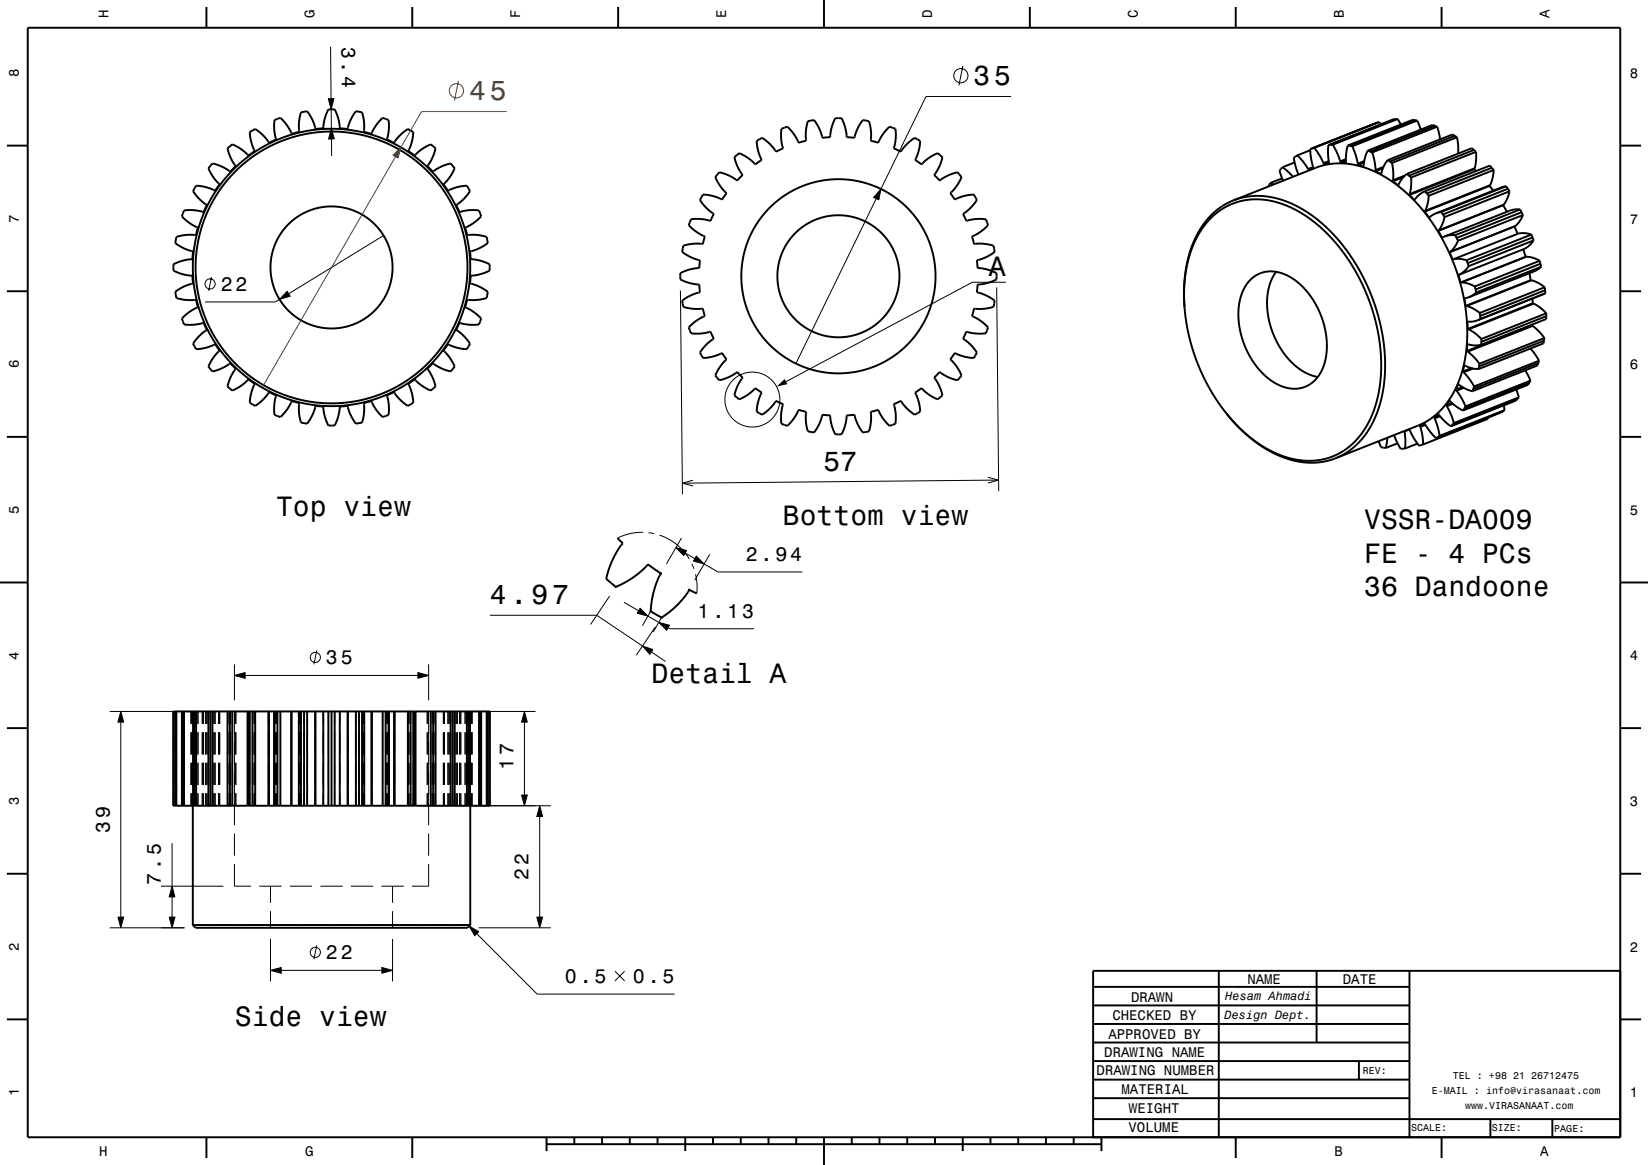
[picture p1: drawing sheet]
<svg xmlns="http://www.w3.org/2000/svg" width="297mm" height="210mm" viewBox="0 0 297 210" stroke-linecap="round" stroke-linejoin="round" font-family="sans-serif">
<g fill="none" stroke="#000" stroke-width=".18">
<path d="M59.2 17.8h1l-.5 1.9zM59.6 8.4l.1 9.4M59.7 19.7v3.4M59.7 23.1l.6 1.9-1.1 .1zM59.7 25l.1 3.1M38.1 49.9l-.5 2.5M50.4 54l-.8 .4h-12.7M51.7 52.5l.6 .9-1.9 .6zM69.1 42.5l-17.1 10.5M122.6 52.4l.4 36.7M179.6 51.8l.4 36.7M115.9 96a9.9 9.9 0 0 0-4.6 1"/>
<path d="M116.9 96l1 .2M118.9 96.5a9.9 9.9 0 0 1 5.3 4.2M122.8 97l-2.7 4.6M127.9 99.9l-2.7 4.7M42.2 119.8v6.4M77.2 119.8v6.4M109.9 107.4l-3.5 5.2M117.3 110.2l-1.5 2.6M118.1 113l-3.4 5.1M119.2 111.3l-1.5 2.6M124.7 101.6l.4 .9M125.3 103.5l.3 1.7v1.8"/>
<path d="M19.8 128.2h49.3M31.3 128.2v2.3M31.3 132v4M31.3 137.5v4M31.6 128.2v2.3M31.6 132v4M31.6 137.5v4M31.7 128.2v2.3M31.7 132v4M31.7 137.5v4M31.8 128.2v2.3M31.8 132v4"/>
<path d="M31.8 137.5v4M32.8 128.2v2.3M32.8 132v4M32.8 137.5v4M33 128.2v2.3M33 132v4M33 137.5v4M33.2 128.2v2.3M33.2 132v4M33.2 137.5v4M34.4 128.2v2.3M34.4 132v4"/>
<path d="M34.4 137.5v4M34.5 128.2v2.3M34.5 132v4M34.5 137.5v4M34.7 128.2v2.3M34.7 132v4M34.7 137.5v4M34.8 128.2v2.3M34.8 132v4M34.8 137.5v4M35.1 128.2v2.3M35.1 132v4"/>
<path d="M35.1 137.5v4M35.3 128.2v2.3M35.3 132v4M35.3 137.5v4M35.4 128.2v2.3M35.4 132v4M35.4 137.5v4M35.7 128.2v2.3M35.7 132v4M35.7 137.5v4M36.5 128.2v2.3M36.5 132v4"/>
<path d="M36.5 137.5v4M36.7 128.2v2.3M36.7 132v4M36.7 137.5v4M37.1 128.2v2.3M37.1 132v4M37.1 137.5v4M37.3 128.2v2.3M37.3 132v4M37.3 137.5v4M37.6 128.2v2.3M37.6 132v4"/>
<path d="M37.6 137.5v4M37.9 128.2v2.3M37.9 132v4M37.9 137.5v4M38.3 128.2v2.3M38.3 132v4M38.3 137.5v4M38.6 128.2v2.3M38.6 132v4M38.6 137.5v4M38.8 128.2v2.3M38.8 132v4"/>
<path d="M38.8 137.5v4M39.4 128.2v2.3M39.4 132v4M39.4 137.5v4M39.6 128.2v2.3M39.6 132v4M39.6 137.5v4M41 128.2v2.3M41 132v4M41 137.5v4M41.3 128.2v2.3M41.3 132v4"/>
<path d="M41.3 137.5v4M41.4 128.2v2.3M41.4 132v4M41.4 137.5v4M41.5 128.2v2.3M41.5 132v4M41.5 137.5v4M41.9 128.2v2.3M41.9 132v4M41.9 137.5v4M42.2 128.2v4M42.2 133.7v4"/>
<path d="M42.2 139.2v4M42.3 128.2v2.3M42.3 132v4M42.3 137.5v4M42.5 128.2v2.3M42.5 132v4M42.5 137.5v4M44.6 128.2v2.3M44.6 132v4M44.6 137.5v4M44.7 128.2v2.3M44.7 132v4"/>
<path d="M44.7 137.5v4M45 128.2v2.3M45 132v4M45 137.5v4M45.5 128.2v2.3M45.5 132v4M45.5 137.5v4M45.8 128.2v2.3M45.8 132v4M45.8 137.5v4M45.9 128.2v2.3M45.9 132v4"/>
<path d="M45.9 137.5v4M46 128.2v2.3M46 132v4M46 137.5v4M48.4 128.2v2.3M48.4 132v4M48.4 137.5v4M48.5 128.2v2.3M48.5 132v4M48.5 137.5v4M49.4 128.2v2.3M49.4 132v4"/>
<path d="M49.4 137.5v4M49.5 128.2v2.3M49.5 132v4M49.5 137.5v4M49.7 128.2v2.3M49.7 132v4M49.7 137.5v4M49.8 128.2v2.3M49.8 132v4M49.8 137.5v4M50 128.2v2.3M50 132v4"/>
<path d="M50 137.5v4M50.5 128.2v2.3M50.5 132v4M50.5 137.5v4M52.5 128.2v2.3M52.5 132v4M52.5 137.5v4M53.9 128.2v2.3M53.9 132v4M53.9 137.5v4M54.2 128.2v2.3M54.2 132v4"/>
<path d="M54.2 137.5v4M54.8 128.2v2.3M54.8 132v4M54.8 137.5v4M55.4 128.2v2.3M55.4 132v4M55.4 137.5v4M56.8 128.2v2.3M56.8 132v4M56.8 137.5v4M58.3 128.2v2.3M58.3 132v4"/>
<path d="M58.3 137.5v4M59.2 128.2v2.3M59.2 132v4M59.2 137.5v4M59.7 128.2v2.3M59.7 132v4M59.7 137.5v4M60.3 128.2v2.3M60.3 132v4M60.3 137.5v4M61.2 128.2v2.3M61.2 132v4"/>
<path d="M61.2 137.5v4M62.7 128.2v2.3M62.7 132v4M62.7 137.5v4M64.1 128.2v2.3M64.1 132v4M64.1 137.5v4M64.7 128.2v2.3M64.7 132v4M64.7 137.5v4M65.2 128.2v2.3M65.2 132v4"/>
<path d="M65.2 137.5v4M65.5 128.2v2.3M65.5 132v4M65.5 137.5v4M65.6 128.2v2.3M65.6 132v4M65.6 137.5v4M66.9 128.2v2.3M66.9 132v4M66.9 137.5v4M67 128.2v2.3M67 132v4"/>
<path d="M67 137.5v4M69 128.2v2.3M69 132v4M69 137.5v4M69.5 128.2v2.3M69.5 132v4M69.5 137.5v4M69.7 128.2v2.3M69.7 132v4M69.7 137.5v4M69.8 128.2v2.3M69.8 132v4"/>
<path d="M69.8 137.5v4M70 128.2v2.3M70 132v4M70 137.5v4M70.1 128.2v2.3M70.1 132v4M70.1 137.5v4M71 128.2v2.3M71 132v4M71 137.5v4M71.1 128.2v2.3M71.1 132v4"/>
<path d="M71.1 137.5v4M73.5 128.2v2.3M73.5 132v4M73.5 137.5v4M73.6 128.2v2.3M73.6 132v4M73.6 137.5v4M73.7 128.2v2.3M73.7 132v4M73.7 137.5v4M74 128.2v2.3M74 132v4"/>
<path d="M74 137.5v4M74.5 128.2v2.3M74.5 132v4M74.5 137.5v4M74.7 128.2v2.3M74.7 132v4M74.7 137.5v4M74.9 128.2v2.3M74.9 132v4M74.9 137.5v4M77 128.2v2.3M77 132v4"/>
<path d="M77 137.5v4M77.2 128.2v2.3M77.2 132v4M77.2 137.5v4M77.2 128.2v4M77.2 133.7v4M77.2 139.2v4M77.6 128.2v2.3M77.6 132v4M77.6 137.5v4M78 128.2v2.3M78 132v4"/>
<path d="M78 137.5v4M78.1 128.2v2.3M78.1 132v4M78.1 137.5v4M78.2 132v4M78.2 137.5v4M78.3 128.2h-.1v2.3M78.4 128.2h.1v2.3M78.5 132v4M78.5 137.5v4M79.9 128.2v2.3M79.9 132v4"/>
<path d="M79.9 137.5v4M80.1 128.2v2.3M80.1 132v4M80.1 137.5v4M80.7 128.2v2.3M80.7 132v4M80.7 137.5v4M80.9 128.2v2.3M80.9 132v4M80.9 137.5v4M81.2 128.2v2.3M81.2 132v4"/>
<path d="M81.2 137.5v4M81.6 132v4M81.6 137.5v4M81.7 128.2h-.1v2.3M81.8 128.2h.1v2.3M81.9 132v4M81.9 137.5v4M82.2 128.2v2.3M82.2 132v4M82.2 137.5v4M82.4 128.2v2.3M82.4 132v4"/>
<path d="M82.4 137.5v4M82.8 128.2v2.3M82.8 132v4M82.8 137.5v4M83 128.2v2.3M83 132v4M83 137.5v4M83.8 128.2v2.3M83.8 132v4M83.8 137.5v4M84.1 128.2v2.3M84.1 132v4"/>
<path d="M84.1 137.5v4M84.2 128.2v2.3M84.2 132v4M84.2 137.5v4M84.4 132v4M84.4 137.5v4M84.5 128.2h-.1v2.3M84.6 128.2h.1v2.3M84.7 132v4M84.7 137.5v4M84.8 128.2v2.3M84.8 132v4"/>
<path d="M84.8 137.5v4M84.9 128.2v2.3M84.9 132v4M84.9 137.5v4M85.1 128.2v2.3M85.1 132v4M85.1 137.5v4M86.1 128.2h10.4M86.3 128.2v2.3M86.3 132v4M86.3 137.5v4M86.5 128.2v2.3"/>
<path d="M86.5 132v4M86.5 137.5v4M86.7 128.2v2.3M86.7 132v4M86.7 137.5v4M87.7 128.2v2.3M87.7 132v4M87.7 137.5v4M87.8 128.2v2.3M87.8 132v4M87.8 137.5v4M87.9 128.2v2.3"/>
<path d="M87.9 132v4M87.9 137.5v4M88.2 128.2v2.3M88.2 132v4M88.2 137.5v4M29 159.7h11.2M31.3 143v2.2M31.6 143v2.2M31.7 143v2.2M31.8 143v2.2M32.8 143v2.2M33 143v2.2"/>
<path d="M33.2 143v2.2M34.4 143v2.2M34.5 143v2.2M34.7 143v2.2M34.8 143v2.2M35.1 143v2.2M35.3 143v2.2M35.4 143v2.2M35.7 143v2.2M36.5 143v2.2M36.7 143v2.2M37.1 143v2.2"/>
<path d="M37.3 143v2.2M37.6 143v2.2M37.9 143v2.2M38.3 143v2.2M38.6 143v2.2M38.8 143v2.2M39.4 143v2.2M39.6 143v2.2M41 143v2.2M41.3 143v2.2M41.4 143v2.2M41.5 143v2.2"/>
<path d="M41.9 143v2.2M42.2 144.7v4M42.2 150.2v4M42.2 155.7v4h3M42.3 143v2.2M42.5 143v2.2M44.6 143v2.2M44.7 143v2.2M45 143v2.2M45.5 143v2.2M45.8 143v2.2M45.9 143v2.2"/>
<path d="M46 143v2.2M46.7 159.7h4M48.4 143v2.2M48.5 143v2.2M48.7 159.7v3M49.4 143v2.2M49.5 143v2.2M49.7 143v2.2M49.8 143v2.2M50 143v2.2M50.5 143v2.2M52.2 159.7h4"/>
<path d="M52.5 143v2.2M53.9 143v2.2M54.2 143v2.2M54.8 143v2.2M55.4 143v2.2M56.8 143v2.2M57.7 159.7h4M58.3 143v2.2M59.2 143v2.2M59.7 143v2.2M60.3 143v2.2M61.2 143v2.2"/>
<path d="M62.7 143v2.2M63.2 159.7h4M64.1 143v2.2M64.7 143v2.2M65.2 143v2.2M65.5 143v2.2M65.6 143v2.2M66.9 143v2.2M67 143v2.2M68.7 159.7h4M69 143v2.2M69.5 143v2.2"/>
<path d="M69.7 143v2.2M69.8 143v2.2M70 143v2.2M70.1 143v2.2M70.7 159.7v3M71 143v2.2M71.1 143v2.2M73.5 143v2.2M73.6 143v2.2M73.7 143v2.2M74 143v2.2M74.5 143v2.2"/>
<path d="M74.7 143v2.2M74.9 143v2.2M75.5 145.2h23.8M77 143v2.2M77.2 143v2.2M77.2 144.7v4M77.2 150.2v4M77.2 155.7v4h-3M77.6 143v2.2M78 143v2.2M78.1 143v2.2M78.2 143v2.2"/>
<path d="M78.5 143v2.2M79.9 143v2.2M80.1 143v2.2M80.7 143v2.2M80.9 143v2.2M81.2 143v2.2M81.6 143v2.2M81.9 143v2.2M82.2 143v2.2M82.4 143v2.2M82.8 143v2.2M83 143v2.2"/>
<path d="M83.8 143v2.2M84.1 143v2.2M84.2 143v2.2M84.4 143v2.2M84.7 143v2.2M84.8 143v2.2M84.9 143v2.2M85.1 143v2.2M86.3 143v2.2M86.5 143v2.2M86.7 143v2.2M87.7 143v2.2"/>
<path d="M87.8 143v2.2M87.9 143v2.2M88.2 143v2.2M19.8 167.2h13.4M34.7 166.7h2.3M38.5 166.7h4M44 166.7h4M48.7 164.2v3M48.7 169.2v7.7M49.5 166.7h4M55 166.7h4M60.5 166.7h4"/>
<path d="M66 166.7h4M70.7 164.2v3M70.7 169.2v7.7M71.5 166.7h4M77 166.7h4M82.5 166.7h2.2M86.2 167.2h13.1"/>
<circle cx="37.9" cy="51.2" r=".92"/>
<circle cx="135.6" cy="72" r="5"/>
</g>
<g fill="none" stroke="#000" stroke-width=".35">
<path d="M5 5h287v200h-287zM37.2 1.3v3.7M74.3 1.3v3.7M111.4 1.3v3.7M148.5 0v5M185.6 1.3v3.7M222.7 1.3v3.7M259.8 1.3v3.7M1.2 26.3h3.8M38.3 29.5l1.7 .5 1.5 1 1-1.1-.7-1-.6-1.4-.2-.8 .4-.3 .5-.4 .5 .3 1.3 .7 1 1.1 1.2-.9-.6-1.7-.3-1.7 1-.5 1.4 1.1 1.1 1.4 1.3-.7-.4-1.5 .1-2 1-.4 1.2 1.4 .8 1.5 1.4-.3v-1.8l.3-1.8 1.2-.1 .9 1.5 .5 1.7 1.5-.2 .2-1.8 .7-1.6h1.1l.7 1.7 .2 1.7 1.5 .2 .5-1.8 .9-1.4 1.1 .1 .4 2.1-.1 1.5 1.4 .3 .9-1.6 1.2-1.3 1 .4 .1 1.8-.4 1.7 1.3 .7 1-1.3 1.5-1.2 1 .5-.3 1.8-.6 1.6 1.1 .9 1.4-1.3 1.5-.8 .9 .7-.6 1.8-.9 1.4 1 1.1 1.1-.8 1.4-.5 .7-.2 .4 .4 .3 .4-.2 .5-.9 1.5-.9 .9 .8 1.2 1.7-.7 1.7-.2 .6 1-1.1 1.4-1.4 1 .6 1.4 1.8-.4h1.7l.4 1.1-1.3 1.2-1.6 .8 .4 1.4h1.8l1.7 .3 .2 1.1-1.5 1-1.7 .5 .1 1.4 1.8 .3 1.6 .6v1.2l-1.6 .6-1.8 .3-.1 1.4 1.7 .6 1.5 .9-.2 1.1-1.8 .4-1.7-.1-.4 1.4 1.6 .9 1.3 1.1-.4 1.1h-1.8l-1.7-.3-.6 1.3 1.2 .9 1.3 1.6-.6 .9-1.8-.2-1.6-.7-.8 1.2 1.2 1.4 .8 1.5-.7 .9-1.7-.6-1.5-.9-1 1 .7 1.1 .6 1.4 .2 .7-.4 .3-.5 .4-.5-.2-1.5-1-.9-.8-1.1 .8 .6 1.7 .3 1.7-1 .6-1.6-1.3-.9-1.2-1.3 .6 .4 1.7-.1 1.8-1 .4-1.2-1.4-.9-1.5-1.4 .4 .1 1.8-.4 1.7-1.1 .2-.9-1.6-.5-1.6-1.5 .1-.2 1.8-.7 1.6h-1.1l-.7-1.7-.2-1.7-1.5-.1-.4 1.5-1 1.7-1.2-.2-.3-1.8v-1.7l-1.4-.4-.8 1.6-1.2 1.3-1-.4-.1-1.8 .4-1.7-1.3-.6-1 1.2-1.5 1.3-1-.6 .3-1.8 .6-1.6-1.2-.8-1.3 1.2-1.5 .8-.9-.7 .7-2 .8-1.2-1-1-1.6 .9-1.6 .6-.7-.9 .8-1.6 1.2-1.3-.8-1.2-1.5 .6-1.9 .3-.6-.9 1.1-1.4 1.4-1.1-.6-1.3-1.5 .3h-2l-.4-1.1 1.3-1.2 1.6-.8-.4-1.4-1.3 .1-1.7-.2-.5-.2-.1-.5-.1-.6 .4-.3 1.4-.7 1.4-.5-.1-1.4-1.6-.2-1.8-.7v-1.2l1.6-.6 1.8-.3 .1-1.4-1.5-.5-1.7-1 .2-1.1 1.8-.3h1.7l.4-1.4-1.6-.8-1.3-1.2 .4-1.1h1.8l1.7 .4 .6-1.4-1.4-1.1-1.1-1.3 .6-1 1.7 .2 1.7 .7 .8-1.2-1.2-1.3-.8-1.6zM132.4 28.3l.8-.7 1.6 .9 1.3 1.1 1.2-.8-.6-1.4-.3-2 .9-.6 1.5 1.2 1 1.3 1.3-.6-.3-1.5v-2l1.1-.4 1.2 1.4 .8 1.5 1.4-.3-.1-1.6 .4-2 1.1-.2 1 1.6 .5 1.6 1.4-.1 .3-1.8 .6-1.6h1.2l.6 1.7 .3 1.7 1.4 .1 .5-1.4 1-1.8 1.1 .2 .4 1.8-.1 1.8 1.4 .3 .9-1.6 1.1-1.3 1.1 .4v1.8l-.3 1.7 1.3 .6 1.1-1.4 1.4-1.1 .9 .6-.2 1.8-.7 1.6 1.2 .8 .9-.9 1.5-.9 .5-.2 .4 .4 .4 .3-.1 .6-.5 1.4-.9 1.2 1.1 1.1 1.5-1 1.7-.5 .7 .8-.9 1.6-1.1 1.3 .8 1.2 1.4-.6 2-.3 .6 .9-1.2 1.5-1.3 1 .6 1.3 1.5-.3h2l.4 1.1-1.4 1.2-1.5 .8 .3 1.4 1.9-.1 1.7 .4 .2 1.1-1.6 1-1.6 .5 .1 1.4 1.8 .3 1.6 .6v1.2l-1.7 .6-1.7 .3-.1 1.4 1.4 .5 1.8 1-.2 1.1-2.1 .4-1.5-.1-.3 1.4 1.4 .7 1.5 1.3-.4 1.1h-1.8l-1.7-.3-.6 1.3 1.2 .9 1.3 1.6-.6 .9-1.8-.2-1.6-.7-.8 1.2 .9 .9 .8 1.3 .3 .7-.4 .4-.3 .5-.6-.2-1.4-.5-1.2-.9-1.1 1.1 .9 1.3 .6 1.9-.8 .7-1.6-.9-1.3-1.1-1.2 .8 .7 1.7 .2 1.7-.9 .6-1.5-1.2-1-1.3-1.3 .6 .3 1.7v1.8l-1.1 .4-1.2-1.4-.8-1.5-1.4 .3 .1 1.9-.4 1.7-1.1 .2-1-1.6-.5-1.6-1.4 .1-.3 1.8-.6 1.6h-1.2l-.6-1.7-.3-1.7-1.4-.1-.5 1.4-1 1.8-1.1-.2-.4-1.8 .1-1.8-1.4-.3-.7 1.4-1.3 1.5-1.1-.4v-1.8l.3-1.7-1.3-.6-.9 1.2-1.6 1.3-.9-.6 .2-1.8 .7-1.6-1.2-.8-1.1 1-1.3 .8-.5 .2-.4-.4-.4-.3 .1-.6 .5-1.4 .9-1.2-1.1-1.1-1.3 .9-1.9 .7-.7-.9 .9-1.6 1.1-1.3-.8-1.2-1.7 .7-1.7 .2-.6-.9 1.2-1.5 1.3-1-.6-1.3-1.5 .3h-2l-.4-1.1 1.4-1.2 1.5-.8-.3-1.4-1.6 .1-2-.4-.2-1.1 1.6-.9 1.6-.6-.1-1.4-1.8-.3-1.6-.6v-1.2l1.7-.6 1.7-.3 .1-1.4-1.4-.5-1.8-1 .2-1.1 1.8-.4 1.8 .1 .3-1.4-1.4-.7-1.5-1.3 .4-1.1h1.8l1.7 .3 .6-1.3-1.2-.9-1.3-1.6 .6-.9 1.8 .2 1.6 .7 .8-1.2-.9-.9-.9-1.5-.2-.5 .4-.4 .3-.4 .6 .1 1.4 .5 1.2 .9 1.1-1.1-1-1.5zM222.3 36.1l15.9-6.2 1.7-.4 1.9-.1 1.8 .2 1.8 .4 2.5 1 2.5 1.4 2.4 1.8 2.2 2.1 2.1 2.5 1.8 2.6 1.6 2.7 1.3 3 1.1 3.1 .9 3.6 .5 3.3 .1 3.1-.2 3.1-.5 3-.8 2.5-1.2 2.5-1.2 1.6-1.2 1.3-1.3 1.2-1.4 .9-15.9 6.3"/>
<path d="M222.3 36.1l1.5-.5 1.6-.2 1.9-.1 1.7 .2 1.9 .5 1.8 .7 1.8 .9 1.6 1 1.9 1.5 1.5 1.4 3 3.3 2.5 3.9 2.1 4.5 .9 2.3 .7 2.7 .7 4.3 .2 4.7-.5 4.1-.6 2-.6 1.8-.8 1.7-1 1.6-1.2 1.3-1.3 1.2-1.4 1-1.5 .7M222.3 36.1l-2.3 1.3-1.9 1.5-1.6 2-1.2 2.4-.9 2.4-.7 3.1-.3 3.4 .1 3.2M228.9 33l.6 .3M228.9 33l-.3 .6M231.1 32.2l-2.2 .8M231.1 30.1l-.5 .6 .6 1.9M231.1 30.1l1.9 1.8M233.3 29.3l-2.2 .8M233.8 28l-.6 .4 .3 1.7 .5 1.4M233.8 28l1.1 1.3 .8 1.2M236.1 26.9l.2 1.6 .4 1.8-.9 .4-.1-.2M236.1 27.1l-2.3 .9"/>
<path d="M236.7 30.1l-1 .4M236.8 26.6l1 1.5 .7 1.3M236.8 26.6l-.7 .3M238.5 29.4l.1 .2M239.4 26.1l-.1 1.9 .3 1.5-1 .1M239.5 29l-1 .4M239.5 29.3l-.9 .3M239.8 26.1h-.4M240.2 26.1l.8 1.6 .5 1.4M240.2 26.1h-.4M241.5 29.1l.1 .2M242.6 28.7l-1.1 .4"/>
<path d="M242.6 28.9l-1 .4M242.9 26.2l-.3 1.5v1.7l-1-.1M242.9 26.2l.4 .1M243.3 26.3l.4 .1M243.7 26.4l.6 1.4 .4 1.7M244.7 29.5v.2M245.8 29.3l-1.1 .4M245.9 29l-1.2 .5M246.5 27.2l-.5 1.3-.2 1.5-1.1-.3M246.5 27.2l.4 .1M246.9 27.3l.4 .2M247.3 27.5l.4 1.5 .2 1.6"/>
<path d="M247.9 30.6v.3M248.2 22.1l-.4 .1M248.2 22.1l-12.1 4.8M248.6 22l.3 .4M248.6 22l-.4 .1M248.6 22l-11.8 4.6M249.2 30.3l-1.3 .6M249.3 30.1l-1.4 .5M250.1 28.9l-.7 1.1-.5 1.4-1-.5M250.1 28.9l.4 .2M250.5 29.1l.4 .3M250.9 29.4l.2 1.5v1.6"/>
<path d="M251.1 32.5l-.1 .2M251.5 21.5h-.4l-11.7 4.6M251.5 21.5l-11.7 4.6M251.9 21.5l.5 1M251.9 21.5h-.4M251.9 21.5l-11.7 4.6M252.9 31.9l-1.9 .8M253.2 31.6l-2.1 .9M253.5 31.3l-.8 .9-.7 1.2-1-.7M253.5 31.3l.4 .4M253.9 31.7l.4 .3M254.1 35l-.1 .1"/>
<path d="M254.3 32v1.5l-.2 1.5M255 21.7l-.4-.1-11.7 4.6M255 21.7h.4M255 21.7l-11.7 4.6M255.4 21.7l.6 1.7M255.4 21.7l-11.7 4.7M256.8 38.2l.8 1.1 1.2-.9M256.8 34.5l-1 .6-.9 1-.9-1M256.8 34.5l.3 .4M256.9 38l-.1 .2M257.1 34.9l.4 .4M257.5 35.3l-.2 1.4-.4 1.3"/>
<path d="M258.6 22.7l-.4-.2-11.7 4.7M258.6 22.7l.4 .1M258.6 22.7l-11.7 4.6M259 22.8l.5 2.3M259 22.8l-11.7 4.7M259.7 38.2l-.9 .2M259.7 38.2l.3 .5M260 38.7l.3 .4M260.3 39.1l-.3 1.3-.7 1.1M262.2 24.5l-.4-.3-11.7 4.7M262.2 24.5l.4 .2M262.2 24.5l-11.7 4.6"/>
<path d="M262.6 24.7l.2 1.6v1.4M262.6 24.7l-11.7 4.7M265.6 27l-.4-.3-11.7 4.6M265.6 27l.4 .4M265.6 27l-11.7 4.7M265.7 30.5l.3 .3M265.7 30.5l-11.7 4.6M265.8 30.3l-.1 .2M265.8 30.3l-11.7 4.7M266 27.4v1.4l-.2 1.5M266 27.4l-11.7 4.6M268.5 33.5l.6 .9"/>
<path d="M268.5 33.5l-11.7 4.7M268.6 33.4l-.1 .1M268.6 33.4l-11.7 4.6M268.8 30.2l-.3-.3-11.7 4.6M268.8 30.2l.4 .4M268.8 30.2l-11.7 4.7M269.2 30.6l-.2 1.6-.4 1.2M269.2 30.6l-11.7 4.7M270.9 37l.7 1.2M270.9 37l-11.7 4.6M271 36.9l-.1 .1M271 36.9l-11.7 4.6"/>
<path d="M271.4 33.6l-.9 .2-11.7 4.6M271.4 33.6l.3 .4M271.4 33.6l-11.7 4.6M271.7 34l.3 .5M271.7 34l-11.7 4.7M272 34.5l-.3 1.2-.7 1.2M272 34.5l-11.7 4.6M274 37.8l-.9-.1-1 .3-11.8 4.6M274 37.8l.2 .5M274 37.8l-11.7 4.6M274.2 38.3l.3 .5M274.2 38.3l-11.7 4.6"/>
<path d="M274.5 38.8l-.6 1-.8 1M274.5 38.8l-11.7 4.6M292 26.3h3.8M1.2 52.5h3.8M213.5 55.4l-.1-3.7 .5-3.7 .9-3.2 1.4-2.9 1.8-2.4 2.1-1.7 2.4-1.2 1.5-.4 1.5-.2 3 .1 3.1 .8 2.8 1.5 2.8 1.9 2.7 2.5 2.7 3.4 2 3.3 1.8 3.8 1.4 4 .8 3.9 .3 4-.1 3.7-.7 3.5-1.1 3.1-1.7 2.7-2 2.2-1.2 .9-1.4 .7-2.4 .8-2.7 .3-3-.5-3.3-1.2-2.8-1.7-2.9-2.4-2.5-2.7M213.5 55.4l.3 2.6 .5 2.7 .7 2.6 .9 2.4 1.1 2.5 1.2 2.2 1.4 2.2 1.5 2M225.4 50.4a5.7 5.7 0 0 1 7.3-.3 14.7 14.7 0 0 1 5.9 15.8 5.6 5.6 0 0 1-8.7 3.2 14.7 14.7 0 0 1-6.2-16 6.8 6.8 0 0 1 1.7-2.7zM230 49a11.5 11.5 0 0 0-.8 10.4l1.1 2.5 1.6 2.5a9.7 9.7 0 0 0 5.6 3.6M259.2 41.6l.7 1.3 .4-.3M259.3 41.5l-.1 .1M261.2 45.5l.6 1.3 .2-.1M261.4 45.4l-.2 .1"/>
<path d="M262 46.7h1l1.3 .2M262.3 42.4h-.9l-1.1 .2M262.3 42.4l.5 1M262.8 43.4l-.6 1.1-.8 .9M263 49.5l-.2 .1 .4 1.3M263.4 50.9l1.1 .2 1.3 .5M263.4 50.9h-.2M264.1 55.1l.2 .1M264.3 46.9l.2 .5M264.3 55.2l1.2 .4 1.2 .8M264.5 47.4l.2 .6M264.5 59.3l.2 .1"/>
<path d="M264.7 48l-.7 .8-1 .7M264.7 59.4l1.1 .7 1.2 1M264.8 53.6l-.9 .2 .2 1.3M265.8 51.6l.1 .6M265.9 52.2l.1 .5M266 52.7l-1.2 .9M266.3 57.7l-1 .3-.8-.1v1.4M266.7 56.4v.6M266.7 57l.1 .5-.5 .2M272.9 40.8l.6 1.4M272.9 40.8l-11.7 4.7M273.1 40.8h-.2"/>
<path d="M273.1 40.8l-11.7 4.6M274.5 44.9l.4 1.4M274.9 46.3l-11.7 4.6M275.1 46.3l1.3 .2 1.1 .5M275.1 46.3h-.2M275.1 46.3l-11.7 4.6M275.6 49.3l.2 1.2M275.8 50.5h.2M275.8 50.5l-11.7 4.6M276 42.3l-1.3-.3-1 .1-11.7 4.6M276 42.3l.2 .5M276 42.3l-11.7 4.6"/>
<path d="M276 50.5l1.3 .6 1.1 .7M276 50.5l-11.7 4.7M276 58.7h.2M276 58.7l-11.7 4.6M276.1 58.5l-.1 .2M276.2 53.8v.9M276.2 42.8l.2 .5M276.2 42.8l-11.7 4.6M276.2 58.7l1.2 1.1 .9 1.1M276.2 58.7l-11.7 4.7M276.2 54.7h.2M276.2 54.7l-11.7 4.6"/>
<path d="M276.4 43.3l-.7 .9-1 .7-11.7 4.6M276.4 43.3l-11.7 4.7M276.4 54.7l1.1 .7 1.2 1.1M276.4 54.7l-11.7 4.7M277.5 47l.1 .5M277.5 47l-11.7 4.6M277.6 47.5l.1 .6M277.6 47.5l-11.7 4.7M277.7 48.1l-1.2 .8-11.7 4.7M277.7 48.1l-11.7 4.6M278.4 51.8l.1 .5M278.4 51.8l-11.7 4.6"/>
<path d="M278.5 52.3v.6M278.5 52.3l-11.8 4.7M278.5 52.9l-.5 .2M278.5 52.9l-12.2 4.8M278.7 57v.5l-11.8 4.6M278.7 57l-11.7 4.6M278.7 56.5v.5M278.7 56.5l-11.7 4.6M292 52.5h3.8M1.2 78.8h3.8M221.1 74.6l2.1 2.4 2.5 2.3 2.7 1.8 2.5 1.2 2.7 .8 2.5 .3 2.4-.2 2.2-.6M248.5 79.5l.1 .5a.89 .89 0 0 0 1.1 .8"/>
<path d="M250 78.9l-.3 1.9M251.2 78.4l1.2 2.5h.8M251.9 79.9l-2.2 .9M253.1 77.7v.1M253.1 77.8l.2 1.7-.1 1.4M253.9 77.4l1 1.7 .9 1.3 .7-.3M254 77.4l-.9 .4M255.5 80l-2.3 .9M255.9 76.7l.9-.4 .9 1.4 1.1 1.3M255.9 76.7l.1 .2M256 76.9l.4 1.8 .1 1.4M256.8 76.4l-.9 .3"/>
<path d="M256.9 76.6l-.9 .3M258.4 75.2l.8-.6 .9 1.1 1.4 1.1M258.4 75.2l.1 .2M258.5 75.4l.6 1.5 .4 1.7M259.1 78.8l-.3 .2M259.4 74.8l-1 .4M259.5 78.6l-.4 .2M259.5 75l-1 .4M260.6 73l.6-.8 1.2 1 1.3 .8M260.6 73l.1 .2M260.7 73.2l.7 1.4 .6 1.7M261.6 72.6l-1 .4"/>
<path d="M261.8 76.6l-.3 .2M261.8 72.8l-1.1 .4M262 76.3l-.2 .3M262.3 70.3l.5-1.1 1.2 .8 1.4 .5M262.3 70.3l.2 .1M262.5 70.4l.9 1.3 .7 1.6M263.6 69.8l-1.3 .5M263.6 67l.2 .1M263.8 67.1l.9 1.1 1 1.5M263.8 69.9l-1.3 .5M263.9 73.6l-.2 .4M264.1 73.3l-.2 .3"/>
<path d="M264.3 63.3l.2 .1M264.5 63.4l1.1 .9 1 1.3M265.2 66.4l-1.6 .6M265.5 66.4l-1.7 .7M265.5 70.1l-.1 .4M265.7 69.7l-.2 .4M266.5 66.5l-1.3-.1-1.3-.6-.3 1.2M266.5 66.1v.4M266.6 65.6l-.1 .5M266.9 62.1l-1.2 .2-1.2-.3-.2 1.3M267 61.6l-.1 .5M267 61.1v.5"/>
<path d="M268.2 75.3v.2l-11.7 4.6M270.8 74.1l-12 4.9M270.8 74.1l-11.7 4.7M271 73.1l.2 .8M271.2 73.9l-.4 .2M271.2 73.9l-11.7 4.7M273.3 70.2l.4 1.4M273.5 71.9l-.3 .3-11.7 4.6M273.5 71.9l-11.7 4.7M273.7 71.6l-.2 .3M273.7 71.6l-11.7 4.7M274.9 66.8l.9 1.8"/>
<path d="M275.6 69l-.2 .4-11.7 4.6M275.6 69l-11.7 4.6M275.8 62.8l1.6 2.2M275.8 68.6l-.2 .4M275.8 68.6l-11.7 4.7M277.2 65.5l-.1 .4-11.7 4.6M277.2 65.5l-11.7 4.6M277.4 65l-.2 .5M277.4 65l-11.7 4.7M278.2 61.4v.5l-11.7 4.6M278.2 61.4l-11.7 4.7M278.3 60.9l-.1 .5"/>
<path d="M278.3 60.9l-11.7 4.7M292 78.8h3.8M111.3 97l.9 .9a15.5 15.5 0 0 0-3 6.4l1.8 1.5 2.6-1.4a13.5 13.5 0 0 0 3.1-2.7l2.4 1.7a15.4 15.4 0 0 0-1.8 6.8l1.9 1.1 2.4-1.8a13.3 13.3 0 0 0 2.6-3.2l1.4 .7M0 105h5M292 105h5M1.2 131.3h3.8M31.2 128.2h57v17h-57zM31.6 128.2v17M31.7 128.2v17M31.8 128.2v17M32.8 128.2v17M33 128.2v17"/>
<path d="M33.2 128.2v17M34.8 128.2v17M35.1 128.2v17M35.4 128.2v17M37.6 128.2v17M37.9 128.2v17M38.3 128.2v17M41 128.2v17M41.4 128.2v17M41.9 128.2v17M44.6 128.2v17M44.7 128.2v17"/>
<path d="M45 128.2v17M45.5 128.2v17M46 128.2v17M48.4 128.2v17M48.5 128.2v17M49.4 128.2v17M49.5 128.2v17M50 128.2v17M50.5 128.2v17M52.5 128.2v17M53.9 128.2v17M54.2 128.2v17"/>
<path d="M54.8 128.2v17M55.4 128.2v17M56.8 128.2v17M58.3 128.2v17M59.2 128.2v17M59.7 128.2v17M60.3 128.2v17M61.2 128.2v17M62.7 128.2v17M64.1 128.2v17M64.7 128.2v17M65.2 128.2v17"/>
<path d="M65.6 128.2v17M66.9 128.2v17M67 128.2v17M69 128.2v17M69.5 128.2v17M70 128.2v17M70.1 128.2v17M71 128.2v17M71.1 128.2v17M73.5 128.2v17M74 128.2v17M74.5 128.2v17"/>
<path d="M74.7 128.2v17M74.9 128.2v17M77.6 128.2v17M78.1 128.2v17M78.5 128.2v17M81.2 128.2v17M81.6 128.2v17M81.9 128.2v17M84.1 128.2v17M84.4 128.2v17M84.7 128.2v17M86.3 128.2v17"/>
<path d="M86.5 128.2v17M86.7 128.2v17M87.7 128.2v17M87.8 128.2v17M87.9 128.2v17M292 131.3h3.8M1.2 157.5h3.8M34.7 145.2v21.5M84.7 145.2v21.5M292 157.5h3.8M34.7 166.7l.5 .5h49l.5-.5M34.7 166.7h50"/>
<path d="M197 177.9h57M219.6 174.9v30M237.3 175v12.9M254 175v30M292 175h-95v30M1.2 183.8h3.8M197 181.2h57M197 184.6h57M197 187.9h57M197 191.3h57M197 194.6h57M197 198h57"/>
<path d="M244.9 191.3v3.3M292 183.8h3.8M37.2 205v3.8M74.3 205v3.8M98.5 206.3h100M98.5 205v2.5M103.5 205v1.3M108.5 205v1.3M113.5 205v1.3M118.5 205v1.3M123.5 205v2.5M128.5 205v1.3"/>
<path d="M133.5 205v1.3M138.5 205v1.3M143.5 205v1.3M148.5 205v5M153.5 205v1.3M158.5 205v1.3M163.5 205v1.3M168.5 205v1.3M173.5 205v2.5M178.5 205v1.3M183.5 205v1.3M188.5 205v1.3"/>
<path d="M193.5 205v1.3M197 201.7h95M198.5 205v2.5M222.7 205v3.8M259.8 205v3.8M268.6 201.7v3.3M279.8 201.8v3.2"/>
<circle cx="59.7" cy="48.2" r="24.5"/>
<circle cx="59.7" cy="48.2" r="11"/>
<circle cx="59.7" cy="48.2" r="25"/>
<circle cx="151.1" cy="49.8" r="11"/>
<circle cx="151.1" cy="49.8" r="17.5"/>
</g>
<g fill="#000">
<path d="M59.2 17.8h1l-.5 1.9z" fill-rule="evenodd"/>
<path d="M59.7 23.1l.6 1.9-1.1 .1z" fill-rule="evenodd"/>
<path d="M51.7 52.5l.6 .9-1.9 .6z" fill-rule="evenodd"/>
<path d="M110.8 105.6h.4v.4h-.4z" fill-rule="evenodd"/>
<path d="M117.1 110h.4v.4h-.4z" fill-rule="evenodd"/>
<path d="M118.9 103.2h.4v.4h-.4z" fill-rule="evenodd"/>
<path d="M119 111.1h.4v.4h-.4z" fill-rule="evenodd"/>
<path d="M124 106.1h.4v.4h-.4z" fill-rule="evenodd"/>
</g>
<path d="M70.8 28l1.4-1.4-.5 1.9z" fill-rule="evenodd" fill="#804000"/>
<g fill="none" stroke="#804000" stroke-width=".18">
<path d="M82.6 14.6l-.7 3.5M70.8 28l1.4-1.4-.5 1.9zM71.3 28.2l-24.1 41.7M91.3 20.1h-15.3l-3.8 6.5"/>
<circle cx="82.3" cy="16.4" r="1.28"/>
</g>
<g fill="#000">
<path d="M158.8 34.1l-.4 1.9-1-.4z" fill-rule="evenodd"/>
<path d="M140 69.7l1.4-1.4 .5 .9z" fill-rule="evenodd"/>
<path d="M121.8 98.7l1.9 .5-.5 .9z" fill-rule="evenodd"/>
<path d="M115.4 109.6l1.4 1.5-2-.6z" fill-rule="evenodd"/>
<path d="M115.8 116.4l1.9 .7-.6 .9z" fill-rule="evenodd"/>
<path d="M118.7 112.2l2 .5-.6 .9z" fill-rule="evenodd"/>
<path d="M125.5 100.2l1.4 1.5-1.9-.6z" fill-rule="evenodd"/>
<path d="M21.8 128.2l.5 2h-1z" fill-rule="evenodd"/>
<path d="M42.2 121.8l2-.6v1.1z" fill-rule="evenodd"/>
<path d="M75.3 121.2l1.9 .6-1.9 .5z" fill-rule="evenodd"/>
<path d="M94.5 128.2l.5 2h-1z" fill-rule="evenodd"/>
<path d="M94 143.3h1l-.5 1.9z" fill-rule="evenodd"/>
<path d="M97.3 145.2l.5 2h-1.1z" fill-rule="evenodd"/>
<path d="M21.3 165.3h1l-.5 1.9z" fill-rule="evenodd"/>
<path d="M30.5 165.3h1l-.5 1.9z" fill-rule="evenodd"/>
<path d="M31 159.7l.5 2h-1z" fill-rule="evenodd"/>
<path d="M48.7 174.9l2-.5v1z" fill-rule="evenodd"/>
<path d="M68.8 174.4l1.9 .5-1.9 .5z" fill-rule="evenodd"/>
<path d="M84.6 166.9l1.7 1-.7 .8z" fill-rule="evenodd"/>
<path d="M96.7 165.3h1.1l-.5 1.9z" fill-rule="evenodd"/>
</g>
<g fill="none" stroke="#000" stroke-width=".18">
<path d="M173.5 11.9l-.7 3.5M182.2 17.4h-15.3l-8.1 16.7M157.9 35.8l-14.5 29.7M158.8 34.1l-.4 1.9-1-.4zM181.3 50.9h-6.1l-33.5 17.9M121.8 98.7l1.9 .5-.5 .9zM123.5 99.7l1.7 1M124.9 86.6l-1.9 .5 1.9 .5M178 86l2 .5-2 .6M180 86.5l-57 .6M57.1 117.3l-.5 2.5M88.3 110.9h19.2l8.3 5.5"/>
<path d="M112.4 108.6l2.7 1.5M115.4 109.6l1.4 1.5-2-.6zM115.8 116.4l1.9 .7-.6 .9zM116.8 111.1l1.9 1.1M117.4 117.5l2.5 1.7M118.7 112.2l2 .5-.6 .9zM120.4 113.2l.3 .1h15.2M125.5 100.2l1.4 1.5-1.9-.6zM126.9 101.7l2.5 1.4h15.2M21.8 128.2l.5 2h-1zM21.8 130.2v35.1M42.2 121.8l2-.6v1.1z"/>
<path d="M44.2 121.8h31.1M75.3 121.2l1.9 .6-1.9 .5zM94.5 128.2l.5 2h-1zM94.5 130.2v13.1M31 159.7l.5 2h-1zM31 152v7.7M94 143.3h1l-.5 1.9zM97.3 145.2l.5 2h-1.1zM97.3 147.2v18.1M21.3 165.3h1l-.5 1.9zM30.5 165.3h1l-.5 1.9zM31 161.7v3.6"/>
<path d="M48.7 174.9l2-.5v1zM50.7 174.9h18.1M57.1 170.4l-.5 2.5M68.8 174.4l1.9 .5-1.9 .5zM84.6 166.9l1.7 1-.7 .8zM85.9 168.3l10.9 10.9h24.8M96.7 165.3h1.1l-.5 1.9zM110.8 175.1l1.8 1.7M112.6 175.1l-1.8 1.7"/>
<circle cx="173.2" cy="13.6" r="1.28"/>
<circle cx="56.8" cy="118.5" r=".92"/>
<circle cx="56.8" cy="171.7" r=".91"/>
</g>
<g font-size="5">
<text x="175.4" y="15.4">35</text>
<text x="178.2" y="49.7">A</text>
<text x="148.4" y="84.8" transform="rotate(-1 148.4 84.8)">57</text>
<text x="49.7" y="93.1">Top view</text>
<text x="141.1" y="94.7">Bottom view</text>
<text x="245.9" y="95.4">VSSR-DA009</text>
<text x="245.9" y="101.5">FE - 4 PCs</text>
<text x="245.9" y="107.5">36 Dandoone</text>
<text x="88.3" y="108.9">4.97</text>
<text x="117.4" y="123.2">Detail A</text>
<text x="42.3" y="185">Side view</text>
</g>
<text font-size="5" fill="#804000" x="84.5" y="18.1">45</text>
<g font-size="3.6">
<text x="61.6" y="8.4" transform="rotate(89 61.6 8.4)">3.4</text>
<text x="39.8" y="52.4">22</text>
<text x="134.4" y="101.1">2.94</text>
<text x="125.7" y="111.3">1.13</text>
<text x="58.7" y="119.8">35</text>
<text x="92.5" y="138.8" transform="rotate(-90 92.5 138.8)">17</text>
<text x="19.8" y="150.2" transform="rotate(-90 19.8 150.2)">39</text>
<text x="29" y="159.5" transform="rotate(-90 29 159.5)">7.5</text>
<text x="95.3" y="158.7" transform="rotate(-90 95.3 158.7)">22</text>
<text x="58.7" y="172.9">22</text>
<text x="101.8" y="177.2">0.5</text>
<text x="114.1" y="177.2">0.5</text>
</g>
<g font-size="2.5">
<text x="19.6" y="3.3" transform="rotate(-90 19.6 3.3)">H</text>
<text x="56.7" y="3.3" transform="rotate(-90 56.7 3.3)">G</text>
<text x="93.8" y="3.3" transform="rotate(-90 93.8 3.3)">F</text>
<text x="130.9" y="3.3" transform="rotate(-90 130.9 3.3)">E</text>
<text x="168" y="3.3" transform="rotate(-90 168 3.3)">D</text>
<text x="205.1" y="3.3" transform="rotate(-90 205.1 3.3)">C</text>
<text x="242.2" y="3.3" transform="rotate(-90 242.2 3.3)">B</text>
<text x="279.3" y="3.3" transform="rotate(-90 279.3 3.3)">A</text>
<text x="3.4" y="13.9" transform="rotate(-90 3.4 13.9)">8</text>
<text x="293.7" y="14">8</text>
<text x="3.4" y="40.1" transform="rotate(-90 3.4 40.1)">7</text>
<text x="293.7" y="40.3">7</text>
<text x="3.4" y="66.4" transform="rotate(-90 3.4 66.4)">6</text>
<text x="293.7" y="66.5">6</text>
<text x="3.4" y="92.6" transform="rotate(-90 3.4 92.6)">5</text>
<text x="293.7" y="92.8">5</text>
<text x="3.4" y="118.9" transform="rotate(-90 3.4 118.9)">4</text>
<text x="293.7" y="119">4</text>
<text x="3.4" y="145.1" transform="rotate(-90 3.4 145.1)">3</text>
<text x="293.7" y="145.3">3</text>
<text x="3.4" y="171.4" transform="rotate(-90 3.4 171.4)">2</text>
<text x="293.7" y="171.5">2</text>
<text x="224.8" y="177.3">NAME</text>
<text x="242" y="177.3">DATE</text>
<text x="200.5" y="183.9">CHECKED BY</text>
<text x="203.8" y="180.5">DRAWN</text>
<text x="199" y="190.6">DRAWING NAME</text>
<text x="199.7" y="187.2">APPROVED BY</text>
<text x="3.4" y="197.6" transform="rotate(-90 3.4 197.6)">1</text>
<text x="197.6" y="193.8">DRAWING NUMBER</text>
<text x="202.1" y="197.2">MATERIAL</text>
<text x="293.7" y="197.8">1</text>
<text x="203.5" y="200.6">WEIGHT</text>
<text x="17.9" y="208.4">H</text>
<text x="55" y="208.4">G</text>
<text x="203.4" y="204.1">VOLUME</text>
<text x="240.5" y="208.4">B</text>
<text x="277.6" y="208.4">A</text>
</g>
<g font-size="2.2">
<text x="220.7" y="183.6">Design Dept.</text>
<text x="220.8" y="180.2">Hesam Ahmadi</text>
</g>
<g font-size="1.8">
<text x="245.6" y="193.6">REV:</text>
<text x="258" y="197.2">E-MAIL : info@virasanaat.com</text>
<text x="261.8" y="194.6">TEL : +98 21 26712475</text>
<text x="254.3" y="203.9">SCALE:</text>
<text x="264" y="199.9">www.VIRASANAAT.com</text>
<text x="268.8" y="203.9">SIZE:</text>
<text x="280.1" y="204">PAGE:</text>
</g>
</svg>
